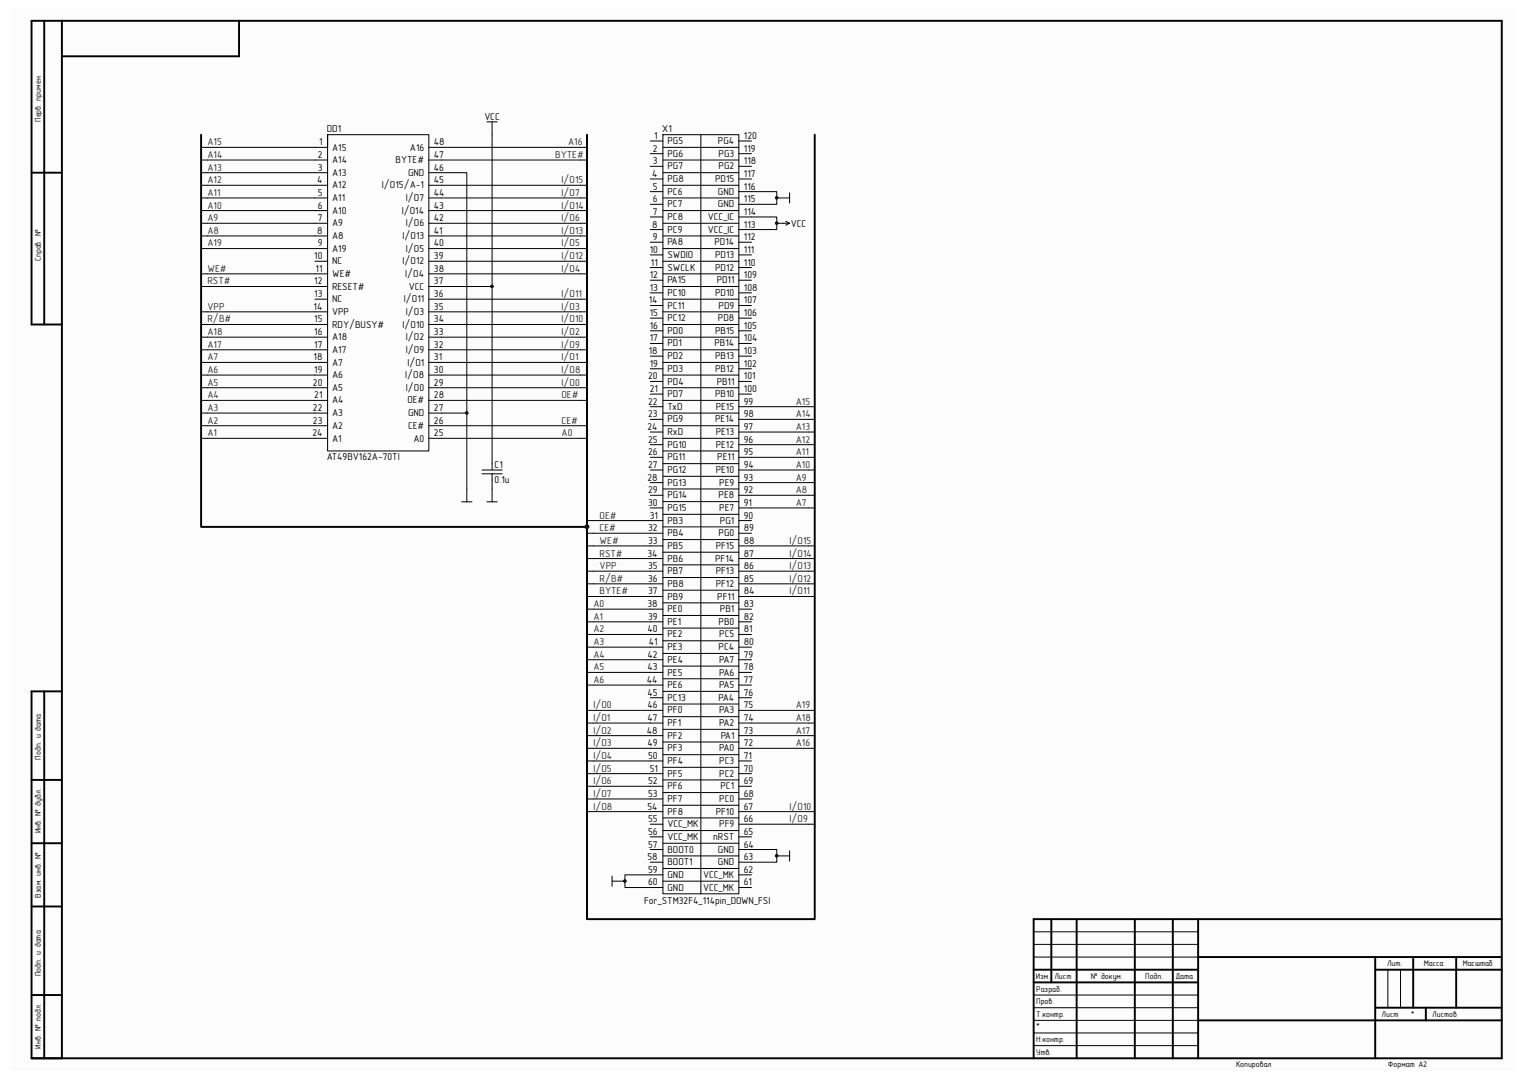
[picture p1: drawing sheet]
<svg xmlns="http://www.w3.org/2000/svg" width="297mm" height="210mm" viewBox="0 0 297 210" stroke-linecap="round" stroke-linejoin="round" font-family="sans-serif">
<path d="M2.2 1.6h292.5v206.8h-292.5z" fill="#fcfcfc"/>
<g fill="none" stroke="#000" stroke-width=".38">
<path d="M8.6 4.1v59.1M12 4.1v201.9M46.5 4.1v6.9h-34.5M6.1 33.6h5.9M39.1 26.2v76.4h75.2M114.3 26.2v152.7h44.3v-152.7M12 63.2h-5.9v-59.1h286.2v201.9h-286.2v-71.4h5.9M8.6 134.6v71.4M6.1 151.8h5.9M6.1 176.4h5.9M6.1 164.1h5.9M204.6 178.9v12.3"/>
<path d="M209.6 178.9v27.1M220.9 178.9v27.1M228.3 178.9v27.1M233.2 178.9v27.1M292.3 178.9h-91.1v27.1M6.1 193.7h5.9M201.2 188.7h32M201.2 191.2h32M233.2 186.3h59.1M233.2 198.6h59.1M267.7 188.7h24.6M267.7 186.3v19.7"/>
<path d="M267.7 196.1h24.6M275.1 186.3v9.8M277.5 196.1v2.5M283.4 186.3v9.8"/>
</g>
<g fill="none" stroke="#000" stroke-width=".19">
<path d="M39.1 38.5h24.7M39.1 31.1h24.7M39.1 33.6h24.7M39.1 36.1h24.7M63.8 26.2v61.6h19.7v-61.6h-19.7v2.5h-24.7M83.5 33.6h7.4v46.8M83.5 38.5h30.8M83.5 28.7h30.8M83.5 31.1h30.8M83.5 36.1h30.8M94.8 23.7h2M95.8 23.7v32.1"/>
<path d="M126.6 27.4h2.4M126.6 29.9h2.4M126.6 32.4h2.4M126.6 34.8h2.4M126.6 37.3h2.4M126.6 39.8h2.4M129 26.2h14.8v147.8h-14.8zM129 38.5h14.8M129 28.7h14.8M129 31.1h14.8M129 33.6h14.8M129 36.1h14.8"/>
<path d="M136.4 26.2v147.8M143.8 37.3h7.4v2.5h-7.4M143.8 27.4h2.5M143.8 29.9h2.5M143.8 32.4h2.5M143.8 34.8h2.5M151.2 38.5h2.5M153.7 37.5v2M39.1 43.5h24.7M39.1 41h24.7M39.1 45.9h24.7M39.1 48.4h24.7"/>
<path d="M39.1 53.3h24.7M39.1 55.8h24.7M61.3 50.9h2.5M61.3 58.2h2.5M83.5 55.8h12.3v35.7M83.5 43.5h30.8M83.5 41h30.8M83.5 45.9h30.8M83.5 48.4h30.8M83.5 50.9h30.8M83.5 53.3h30.8M83.5 58.2h30.8"/>
<path d="M126.6 42.2h2.4M126.6 44.7h2.4M126.6 47.1h2.4M126.6 49.6h2.4M126.6 52.1h2.4M126.6 54.5h2.4M126.6 57h2.4M126.6 59.5h2.4M129 43.5h14.8M129 41h14.8M129 45.9h14.8M129 48.4h14.8"/>
<path d="M129 50.9h14.8M129 53.3h14.8M129 55.8h14.8M129 58.2h14.8M143.8 42.2h7.4v2.5h-7.4M143.8 47.1h2.5M143.8 49.6h2.5M143.8 52.1h2.5M143.8 54.5h2.5M143.8 57h2.5M143.8 59.5h2.5M151.2 43.5h2.5"/>
<path d="M152.9 43.1l.8 .4M153.7 43.5l-.8 .3M39.1 60.7h24.7M39.1 63.2h24.7M39.1 65.6h24.7M39.1 68.1h24.7M39.1 70.5h24.7M39.1 73h24.7M39.1 75.5h24.7M39.1 77.9h24.7M83.5 60.7h30.8M83.5 63.2h30.8"/>
<path d="M83.5 65.6h30.8M83.5 68.1h30.8M83.5 70.5h30.8M83.5 73h30.8M83.5 75.5h30.8M83.5 77.9h30.8M126.6 61.9h2.4M126.6 64.4h2.4M126.6 66.8h2.4M126.6 69.3h2.4M126.6 71.8h2.4M126.6 74.2h2.4"/>
<path d="M126.6 76.7h2.4M126.6 79.2h2.4M129 60.7h14.8M129 63.2h14.8M129 65.6h14.8M129 68.1h14.8M129 70.5h14.8M129 73h14.8M129 75.5h14.8M129 77.9h14.8M143.8 61.9h2.5M143.8 64.4h2.5"/>
<path d="M143.8 66.8h2.5M143.8 69.3h2.5M143.8 71.8h2.5M143.8 74.2h2.5M143.8 76.7h2.5M143.8 79.2h14.8M39.1 80.4h24.7M39.1 82.9h24.7M39.1 85.3h24.7M83.5 80.4h7.4v17.3M83.5 82.9h30.8M83.5 85.3h30.8"/>
<path d="M89.9 97.7h2M93.8 91.5h4M93.8 92.2h4M94.8 97.7h2M95.8 92.2v5.5M126.6 81.6h2.4M126.6 84.1h2.4M126.6 86.6h2.4M126.6 89h2.4M126.6 91.5h2.4M126.6 93.9h2.4M126.6 96.4h2.4"/>
<path d="M126.6 98.9h2.4M129 80.4h14.8M129 82.9h14.8M129 85.3h14.8M129 87.8h14.8M129 90.2h14.8M129 92.7h14.8M129 95.2h14.8M129 97.6h14.8M143.8 81.6h14.8M143.8 84.1h14.8M143.8 86.6h14.8"/>
<path d="M143.8 89h14.8M143.8 91.5h14.8M143.8 93.9h14.8M143.8 96.4h14.8M143.8 98.9h14.8M114.3 101.3h14.7M114.3 103.8h14.7M114.3 106.3h14.7M114.3 108.7h14.7M114.3 111.2h14.7M114.3 113.6h14.7M114.3 116.1h14.7"/>
<path d="M114.3 118.6h14.7M129 100.1h14.8M129 102.6h14.8M129 105h14.8M129 107.5h14.8M129 109.9h14.8M129 112.4h14.8M129 114.9h14.8M129 117.3h14.8M129 119.8h14.8M143.8 101.3h2.5M143.8 103.8h2.5"/>
<path d="M143.8 106.3h14.8M143.8 108.7h14.8M143.8 111.2h14.8M143.8 113.6h14.8M143.8 116.1h14.8M143.8 118.6h2.5M114.3 121h14.7M114.3 123.5h14.7M114.3 126h14.7M114.3 128.4h14.7M114.3 130.9h14.7M114.3 133.3h14.7"/>
<path d="M114.3 138.3h14.7M126.6 135.8h2.4M129 122.3h14.8M129 124.7h14.8M129 127.2h14.8M129 129.6h14.8M129 132.1h14.8M129 134.6h14.8M129 137h14.8M129 139.5h14.8M143.8 121h2.5M143.8 123.5h2.5"/>
<path d="M143.8 126h2.5M143.8 128.4h2.5M143.8 130.9h2.5M143.8 133.3h2.5M143.8 135.8h2.5M143.8 138.3h14.8M114.3 140.7h14.7M114.3 143.2h14.7M114.3 145.7h14.7M114.3 148.1h14.7M114.3 150.6h14.7M114.3 153h14.7"/>
<path d="M114.3 155.5h14.7M114.3 158h14.7M129 142h14.8M129 144.4h14.8M129 146.9h14.8M129 149.4h14.8M129 151.8h14.8M129 154.3h14.8M129 156.7h14.8M129 159.2h14.8M143.8 140.7h14.8M143.8 143.2h14.8"/>
<path d="M143.8 145.7h14.8M143.8 148.1h2.5M143.8 150.6h2.5M143.8 153h2.5M143.8 155.5h2.5M143.8 158h14.8M119.1 170.5v2M119.1 171.5h2.5M126.6 160.4h2.4M126.6 162.9h2.4M126.6 165.4h2.4M126.6 167.8h2.4"/>
<path d="M129 170.3h-7.4v2.4h7.4M129 171.5h14.8M129 166.6h14.8M129 161.7h14.8M129 164.1h14.8M129 169h14.8M143.8 165.4h7.4v2.4h-7.4M143.8 160.4h14.8M143.8 162.9h2.5M143.8 170.3h2.5M143.8 172.7h2.5M151.2 166.6h2.5"/>
<path d="M153.7 165.6v2M201.2 198.6h32M201.2 196.1h32M201.2 193.7h32M201.2 186.3h32M201.2 183.8h32M201.2 181.4h32M270.1 188.7v7.4M272.6 188.7v7.4M201.2 203.5h32M201.2 201.1h32"/>
</g>
<g fill="#0e0e0e" stroke="#0e0e0e" stroke-width=".19">
<circle cx="151.2" cy="43.4" r=".23"/>
<circle cx="121.6" cy="171.5" r=".23"/>
<circle cx="151.2" cy="166.6" r=".23"/>
<circle cx="151.2" cy="38.5" r=".23"/>
<circle cx="90.8" cy="80.4" r=".23"/>
<circle cx="95.8" cy="55.7" r=".23"/>
<circle cx="114.2" cy="102.5" r=".35"/>
</g>
<g font-size="1.9">
<text x="94.3" y="23.3">VCC</text>
<text x="62.1" y="28.3">1</text>
<text x="63.6" y="25.7">DD1</text>
<text x="64.6" y="29.3">A15</text>
<text x="79.8" y="29.3">A16</text>
<text x="84.5" y="28.3">48</text>
<text x="127.1" y="29.5">2</text>
<text x="127.3" y="27.1">1</text>
<text x="128.9" y="25.7">X1</text>
<text x="129.9" y="28.1">PG5</text>
<text x="139.7" y="28.1">PG4</text>
<text x="144.8" y="29.5">119</text>
<text x="144.8" y="27.1">120</text>
<text x="61.7" y="35.7">4</text>
<text x="61.8" y="30.7">2</text>
<text x="61.8" y="33.2">3</text>
<text x="64.6" y="31.8">A14</text>
<text x="64.6" y="34.2">A13</text>
<text x="77" y="31.8">BYTE#</text>
<text x="79.4" y="34.2">GND</text>
<text x="84.5" y="35.7">45</text>
<text x="84.5" y="33.2">46</text>
<text x="84.5" y="30.7">47</text>
<text x="127" y="34.5">4</text>
<text x="127.1" y="32">3</text>
<text x="129.9" y="30.5">PG6</text>
<text x="129.9" y="33">PG7</text>
<text x="129.9" y="35.4">PG8</text>
<text x="139.2" y="35.4">PD15</text>
<text x="139.9" y="33">PG2</text>
<text x="139.9" y="30.5">PG3</text>
<text x="144.8" y="34.5">117</text>
<text x="144.8" y="32">118</text>
<text x="61.8" y="38.1">5</text>
<text x="61.8" y="40.6">6</text>
<text x="64.6" y="36.7">A12</text>
<text x="64.6" y="39.1">A11</text>
<text x="64.6" y="41.6">A10</text>
<text x="74.3" y="36.7">I/O15/A-1</text>
<text x="78.2" y="41.6">I/O14</text>
<text x="79" y="39.1">I/O7</text>
<text x="84.5" y="40.6">43</text>
<text x="84.5" y="38.1">44</text>
<text x="127.1" y="36.9">5</text>
<text x="127.1" y="39.4">6</text>
<text x="127.1" y="41.8">7</text>
<text x="129.9" y="37.9">PC6</text>
<text x="129.9" y="40.4">PC7</text>
<text x="139.7" y="40.4">GND</text>
<text x="139.7" y="37.9">GND</text>
<text x="144.8" y="41.8">114</text>
<text x="144.8" y="39.4">115</text>
<text x="144.8" y="36.9">116</text>
<text x="61.7" y="45.5">8</text>
<text x="61.8" y="43.1">7</text>
<text x="61.8" y="48">9</text>
<text x="64.6" y="44.1">A9</text>
<text x="64.6" y="46.5">A8</text>
<text x="78.4" y="46.5">I/O13</text>
<text x="79" y="44.1">I/O6</text>
<text x="84.5" y="48">40</text>
<text x="84.5" y="45.5">41</text>
<text x="84.5" y="43.1">42</text>
<text x="127" y="44.3">8</text>
<text x="127.1" y="46.7">9</text>
<text x="129.9" y="42.8">PC8</text>
<text x="129.9" y="45.3">PC9</text>
<text x="129.9" y="47.8">PA8</text>
<text x="137.8" y="45.3">VCC_IC</text>
<text x="137.8" y="42.8">VCC_IC</text>
<text x="139.1" y="47.8">PD14</text>
<text x="144.8" y="46.7">112</text>
<text x="144.8" y="44.3">113</text>
<text x="153.9" y="44.1">VCC</text>
<text x="61.2" y="50.5">10</text>
<text x="61.4" y="52.9">11</text>
<text x="64.6" y="49">A19</text>
<text x="64.6" y="51.4">NC</text>
<text x="64.6" y="53.9">WE#</text>
<text x="78.4" y="51.4">I/O12</text>
<text x="78.9" y="53.9">I/O4</text>
<text x="79" y="49">I/O5</text>
<text x="84.5" y="52.9">38</text>
<text x="84.5" y="50.5">39</text>
<text x="126.4" y="49.2">10</text>
<text x="126.7" y="51.7">11</text>
<text x="129.9" y="50.2">SWDIO</text>
<text x="129.9" y="52.7">SWCLK</text>
<text x="139.2" y="52.7">PD12</text>
<text x="139.2" y="50.2">PD13</text>
<text x="144.8" y="51.7">110</text>
<text x="144.8" y="49.2">111</text>
<text x="61.2" y="55.4">12</text>
<text x="61.2" y="57.8">13</text>
<text x="64.6" y="56.4">RESET#</text>
<text x="64.6" y="58.8">NC</text>
<text x="78.6" y="58.8">I/O11</text>
<text x="79.6" y="56.4">VCC</text>
<text x="84.5" y="57.8">36</text>
<text x="84.5" y="55.4">37</text>
<text x="126.3" y="59.1">14</text>
<text x="126.4" y="54.1">12</text>
<text x="126.4" y="56.6">13</text>
<text x="129.9" y="55.2">PA15</text>
<text x="129.9" y="57.6">PC10</text>
<text x="139.2" y="57.6">PD10</text>
<text x="139.5" y="55.2">PD11</text>
<text x="144.8" y="59.1">107</text>
<text x="144.8" y="56.6">108</text>
<text x="144.8" y="54.1">109</text>
<text x="61" y="60.3">14</text>
<text x="61.2" y="62.7">15</text>
<text x="61.2" y="65.2">16</text>
<text x="64.6" y="61.3">VPP</text>
<text x="64.6" y="63.8">RDY/BUSY#</text>
<text x="78.4" y="63.8">I/O10</text>
<text x="79" y="61.3">I/O3</text>
<text x="84.5" y="65.2">33</text>
<text x="84.5" y="62.7">34</text>
<text x="84.5" y="60.3">35</text>
<text x="126.4" y="61.5">15</text>
<text x="126.4" y="64">16</text>
<text x="129.9" y="60.1">PC11</text>
<text x="129.9" y="62.5">PC12</text>
<text x="129.9" y="65">PD0</text>
<text x="139.2" y="65">PB15</text>
<text x="139.7" y="62.5">PD8</text>
<text x="139.9" y="60.1">PD9</text>
<text x="144.8" y="64">105</text>
<text x="144.8" y="61.5">106</text>
<text x="61" y="70.1">18</text>
<text x="61.2" y="67.7">17</text>
<text x="64.6" y="66.2">A18</text>
<text x="64.6" y="68.7">A17</text>
<text x="64.6" y="71.2">A7</text>
<text x="79" y="68.7">I/O9</text>
<text x="79" y="66.2">I/O2</text>
<text x="79.3" y="71.2">I/O1</text>
<text x="84.5" y="70.1">31</text>
<text x="84.5" y="67.7">32</text>
<text x="126.3" y="68.9">18</text>
<text x="126.4" y="66.5">17</text>
<text x="126.4" y="71.4">19</text>
<text x="129.9" y="67.4">PD1</text>
<text x="129.9" y="69.9">PD2</text>
<text x="139.1" y="67.4">PB14</text>
<text x="139.2" y="69.9">PB13</text>
<text x="144.8" y="71.4">102</text>
<text x="144.8" y="68.9">103</text>
<text x="144.8" y="66.5">104</text>
<text x="60.9" y="75.1">20</text>
<text x="61.2" y="72.6">19</text>
<text x="61.2" y="77.6">21</text>
<text x="64.6" y="73.6">A6</text>
<text x="64.6" y="76.1">A5</text>
<text x="78.9" y="73.6">I/O8</text>
<text x="79" y="76.1">I/O0</text>
<text x="84.5" y="77.6">28</text>
<text x="84.5" y="75.1">29</text>
<text x="84.5" y="72.6">30</text>
<text x="126.2" y="73.8">20</text>
<text x="126.4" y="76.3">21</text>
<text x="129.9" y="72.4">PD3</text>
<text x="129.9" y="74.8">PD4</text>
<text x="129.9" y="77.3">PD7</text>
<text x="139.2" y="77.3">PB10</text>
<text x="139.2" y="72.4">PB12</text>
<text x="139.5" y="74.8">PB11</text>
<text x="144.8" y="76.3">100</text>
<text x="144.8" y="73.8">101</text>
<text x="60.9" y="80">22</text>
<text x="60.9" y="82.5">23</text>
<text x="64.6" y="78.5">A4</text>
<text x="64.6" y="81">A3</text>
<text x="64.6" y="83.5">A2</text>
<text x="79.3" y="78.5">OE#</text>
<text x="79.4" y="83.5">CE#</text>
<text x="79.4" y="81">GND</text>
<text x="84.5" y="82.5">26</text>
<text x="84.5" y="80">27</text>
<text x="126" y="83.7">24</text>
<text x="126.2" y="78.8">22</text>
<text x="126.2" y="81.2">23</text>
<text x="129.9" y="79.8">TxD</text>
<text x="129.9" y="82.2">PG9</text>
<text x="139.2" y="82.2">PE14</text>
<text x="139.3" y="79.8">PE15</text>
<text x="144.8" y="83.7">97</text>
<text x="144.8" y="81.2">98</text>
<text x="144.8" y="78.8">99</text>
<text x="60.8" y="84.9">24</text>
<text x="63.6" y="89.6">AT49BV162A-70TI</text>
<text x="64.6" y="85.9">A1</text>
<text x="80.5" y="85.9">A0</text>
<text x="84.5" y="84.9">25</text>
<text x="126.2" y="86.1">25</text>
<text x="126.2" y="88.6">26</text>
<text x="129.9" y="84.7">RxD</text>
<text x="129.9" y="87.2">PG10</text>
<text x="129.9" y="89.6">PG11</text>
<text x="139.3" y="87.2">PE12</text>
<text x="139.3" y="84.7">PE13</text>
<text x="139.6" y="89.6">PE11</text>
<text x="144.8" y="88.6">95</text>
<text x="144.8" y="86.1">96</text>
<text x="96.3" y="91.1">C1</text>
<text x="96.3" y="94">0.1u</text>
<text x="126" y="93.6">28</text>
<text x="126.2" y="91.1">27</text>
<text x="129.9" y="92.1">PG12</text>
<text x="129.9" y="94.5">PG13</text>
<text x="139.3" y="92.1">PE10</text>
<text x="140" y="94.5">PE9</text>
<text x="144.8" y="93.6">93</text>
<text x="144.8" y="91.1">94</text>
<text x="126.2" y="96">29</text>
<text x="126.2" y="98.5">30</text>
<text x="126.4" y="100.9">31</text>
<text x="129.9" y="97">PG14</text>
<text x="129.9" y="99.5">PG15</text>
<text x="129.9" y="101.9">PB3</text>
<text x="139.9" y="97">PE8</text>
<text x="140" y="99.5">PE7</text>
<text x="140.1" y="101.9">PG1</text>
<text x="144.8" y="100.9">90</text>
<text x="144.8" y="98.5">91</text>
<text x="144.8" y="96">92</text>
<text x="126.2" y="103.4">32</text>
<text x="126.2" y="105.8">33</text>
<text x="129.9" y="104.4">PB4</text>
<text x="129.9" y="106.8">PB5</text>
<text x="139.3" y="106.8">PF15</text>
<text x="139.9" y="104.4">PG0</text>
<text x="144.8" y="105.8">88</text>
<text x="144.8" y="103.4">89</text>
<text x="126" y="108.3">34</text>
<text x="126.2" y="110.8">35</text>
<text x="126.2" y="113.2">36</text>
<text x="129.9" y="109.3">PB6</text>
<text x="129.9" y="111.8">PB7</text>
<text x="139.2" y="109.3">PF14</text>
<text x="139.3" y="111.8">PF13</text>
<text x="144.8" y="113.2">85</text>
<text x="144.8" y="110.8">86</text>
<text x="144.8" y="108.3">87</text>
<text x="126" y="118.2">38</text>
<text x="126.2" y="115.7">37</text>
<text x="129.9" y="114.3">PB8</text>
<text x="129.9" y="116.7">PB9</text>
<text x="129.9" y="119.2">PE0</text>
<text x="139.3" y="114.3">PF12</text>
<text x="139.6" y="116.7">PF11</text>
<text x="140.1" y="119.2">PB1</text>
<text x="144.8" y="118.2">83</text>
<text x="144.8" y="115.7">84</text>
<text x="126" y="123.1">40</text>
<text x="126.2" y="120.6">39</text>
<text x="126.3" y="125.6">41</text>
<text x="129.9" y="121.6">PE1</text>
<text x="129.9" y="124.1">PE2</text>
<text x="139.9" y="121.6">PB0</text>
<text x="140" y="124.1">PC5</text>
<text x="144.8" y="125.6">80</text>
<text x="144.8" y="123.1">81</text>
<text x="144.8" y="120.6">82</text>
<text x="126" y="128">42</text>
<text x="126" y="130.5">43</text>
<text x="129.9" y="126.5">PE3</text>
<text x="129.9" y="129">PE4</text>
<text x="129.9" y="131.5">PE5</text>
<text x="139.9" y="126.5">PC4</text>
<text x="140" y="131.5">PA6</text>
<text x="140" y="129">PA7</text>
<text x="144.8" y="130.5">78</text>
<text x="144.8" y="128">79</text>
<text x="125.9" y="132.9">44</text>
<text x="126" y="135.4">45</text>
<text x="126" y="137.9">46</text>
<text x="129.9" y="133.9">PE6</text>
<text x="129.9" y="136.4">PC13</text>
<text x="139.9" y="136.4">PA4</text>
<text x="140" y="133.9">PA5</text>
<text x="144.8" y="137.9">75</text>
<text x="144.8" y="135.4">76</text>
<text x="144.8" y="132.9">77</text>
<text x="125.9" y="142.8">48</text>
<text x="126" y="140.3">47</text>
<text x="129.9" y="138.9">PF0</text>
<text x="129.9" y="141.4">PF1</text>
<text x="129.9" y="143.8">PF2</text>
<text x="140" y="141.4">PA2</text>
<text x="140" y="138.9">PA3</text>
<text x="140.3" y="143.8">PA1</text>
<text x="144.8" y="142.8">73</text>
<text x="144.8" y="140.3">74</text>
<text x="126" y="145.2">49</text>
<text x="126.2" y="147.7">50</text>
<text x="129.9" y="146.3">PF3</text>
<text x="129.9" y="148.7">PF4</text>
<text x="140" y="148.7">PC3</text>
<text x="140" y="146.3">PA0</text>
<text x="144.8" y="147.7">71</text>
<text x="144.8" y="145.2">72</text>
<text x="126.2" y="152.7">52</text>
<text x="126.2" y="155.1">53</text>
<text x="126.4" y="150.2">51</text>
<text x="129.9" y="151.2">PF5</text>
<text x="129.9" y="153.6">PF6</text>
<text x="140" y="151.2">PC2</text>
<text x="140.3" y="153.6">PC1</text>
<text x="144.8" y="155.1">68</text>
<text x="144.8" y="152.7">69</text>
<text x="144.8" y="150.2">70</text>
<text x="126" y="157.6">54</text>
<text x="126.2" y="160">55</text>
<text x="129.9" y="156.1">PF7</text>
<text x="129.9" y="158.6">PF8</text>
<text x="129.9" y="161">VCC_MK</text>
<text x="139.3" y="158.6">PF10</text>
<text x="140" y="161">PF9</text>
<text x="140" y="156.1">PC0</text>
<text x="144.8" y="160">66</text>
<text x="144.8" y="157.6">67</text>
<text x="126" y="167.4">58</text>
<text x="126.2" y="162.5">56</text>
<text x="126.2" y="165">57</text>
<text x="129.9" y="163.5">VCC_MK</text>
<text x="129.9" y="165.9">BOOT0</text>
<text x="138.8" y="163.5">nRST</text>
<text x="139.7" y="165.9">GND</text>
<text x="144.8" y="167.4">63</text>
<text x="144.8" y="165">64</text>
<text x="144.8" y="162.5">65</text>
<text x="126.2" y="169.9">59</text>
<text x="126.2" y="172.3">60</text>
<text x="129.9" y="168.4">BOOT1</text>
<text x="129.9" y="170.9">GND</text>
<text x="129.9" y="173.4">GND</text>
<text x="136.9" y="173.4">VCC_MK</text>
<text x="136.9" y="170.9">VCC_MK</text>
<text x="139.7" y="168.4">GND</text>
<text x="144.8" y="172.3">61</text>
<text x="144.8" y="169.9">62</text>
<text x="125.3" y="176">For_STM32F4_114pin_DOWN_FSI</text>
</g>
<g font-size="1.9" fill="#262626">
<text x="40.4" y="28.3">A15</text>
<text x="110.6" y="28.3">A16</text>
<text x="40.4" y="35.7">A12</text>
<text x="40.4" y="33.2">A13</text>
<text x="40.4" y="30.7">A14</text>
<text x="108.1" y="30.7">BYTE#</text>
<text x="109.3" y="35.7">I/O15</text>
<text x="40.4" y="40.6">A10</text>
<text x="40.4" y="38.1">A11</text>
<text x="109.3" y="38.1">I/O7</text>
<text x="109.3" y="40.6">I/O14</text>
<text x="40.4" y="45.5">A8</text>
<text x="40.4" y="43.1">A9</text>
<text x="40.4" y="48">A19</text>
<text x="109.3" y="48">I/O5</text>
<text x="109.3" y="43.1">I/O6</text>
<text x="109.3" y="45.5">I/O13</text>
<text x="40.4" y="52.9">WE#</text>
<text x="109.3" y="52.9">I/O4</text>
<text x="109.3" y="50.5">I/O12</text>
<text x="40.4" y="55.4">RST#</text>
<text x="109.3" y="57.8">I/O11</text>
<text x="40.4" y="65.2">A18</text>
<text x="40.4" y="60.3">VPP</text>
<text x="40.4" y="62.7">R/B#</text>
<text x="109.3" y="65.2">I/O2</text>
<text x="109.3" y="60.3">I/O3</text>
<text x="109.3" y="62.7">I/O10</text>
<text x="40.4" y="70.1">A7</text>
<text x="40.4" y="67.7">A17</text>
<text x="109.3" y="70.1">I/O1</text>
<text x="109.3" y="67.7">I/O9</text>
<text x="40.4" y="77.6">A4</text>
<text x="40.4" y="75.1">A5</text>
<text x="40.4" y="72.6">A6</text>
<text x="109.3" y="75.1">I/O0</text>
<text x="109.3" y="72.6">I/O8</text>
<text x="109.3" y="77.6">OE#</text>
<text x="40.4" y="82.5">A2</text>
<text x="40.4" y="80">A3</text>
<text x="109.3" y="82.5">CE#</text>
<text x="154.9" y="83.7">A13</text>
<text x="154.9" y="81.2">A14</text>
<text x="154.9" y="78.8">A15</text>
<text x="40.4" y="84.9">A1</text>
<text x="109.3" y="84.9">A0</text>
<text x="154.9" y="88.6">A11</text>
<text x="154.9" y="86.1">A12</text>
<text x="154.9" y="93.6">A9</text>
<text x="154.9" y="91.1">A10</text>
<text x="116.7" y="100.9">OE#</text>
<text x="154.9" y="98.5">A7</text>
<text x="154.9" y="96">A8</text>
<text x="116.7" y="103.4">CE#</text>
<text x="116.7" y="105.8">WE#</text>
<text x="153.7" y="105.8">I/O15</text>
<text x="116.7" y="108.3">RST#</text>
<text x="116.7" y="110.8">VPP</text>
<text x="116.7" y="113.2">R/B#</text>
<text x="153.7" y="113.2">I/O12</text>
<text x="153.7" y="110.8">I/O13</text>
<text x="153.7" y="108.3">I/O14</text>
<text x="115.5" y="118.2">A0</text>
<text x="116.7" y="115.7">BYTE#</text>
<text x="153.7" y="115.7">I/O11</text>
<text x="115.5" y="120.6">A1</text>
<text x="115.5" y="123.1">A2</text>
<text x="115.5" y="125.6">A3</text>
<text x="115.5" y="128">A4</text>
<text x="115.5" y="130.5">A5</text>
<text x="115.5" y="137.9">I/O0</text>
<text x="115.5" y="132.9">A6</text>
<text x="154.9" y="137.9">A19</text>
<text x="115.5" y="142.8">I/O2</text>
<text x="115.5" y="140.3">I/O1</text>
<text x="154.9" y="142.8">A17</text>
<text x="154.9" y="140.3">A18</text>
<text x="115.5" y="145.2">I/O3</text>
<text x="115.5" y="147.7">I/O4</text>
<text x="154.9" y="145.2">A16</text>
<text x="115.5" y="150.2">I/O5</text>
<text x="115.5" y="152.7">I/O6</text>
<text x="115.5" y="155.1">I/O7</text>
<text x="115.5" y="157.6">I/O8</text>
<text x="153.7" y="160">I/O9</text>
<text x="153.7" y="157.6">I/O10</text>
</g>
<g font-size="1.6">
<text x="7.9" y="23.7" transform="rotate(-90 7.9 23.7)">Перв. примен.</text>
<text x="7.9" y="50.8" transform="rotate(-90 7.9 50.8)">Справ. №</text>
<text x="7.9" y="147.9" transform="rotate(-90 7.9 147.9)">Подп. и дата</text>
<text x="7.9" y="162.1" transform="rotate(-90 7.9 162.1)">Инв. № дубл.</text>
<text x="7.9" y="174.7" transform="rotate(-90 7.9 174.7)">Взам. инв. №</text>
<text x="7.9" y="190" transform="rotate(-90 7.9 190)">Подп. и дата</text>
<text x="201.6" y="190.5">Изм.</text>
<text x="205.2" y="190.5">Лист</text>
<text x="212.3" y="190.5">№ докум.</text>
<text x="222.9" y="190.5">Подп.</text>
<text x="228.8" y="190.5">Дата</text>
<text x="270" y="188">Лит.</text>
<text x="277.1" y="188">Масса</text>
<text x="284.7" y="188">Масштаб</text>
<text x="201.7" y="195.5">Пров.</text>
<text x="201.7" y="197.9">Т.контр.</text>
<text x="201.7" y="193">Разраб.</text>
<text x="268.9" y="197.9">Лист</text>
<text x="274.6" y="197.9">*</text>
<text x="278.8" y="197.9">Листов</text>
<text x="201.7" y="202.9">Н.контр.</text>
<text x="201.7" y="200.4">*</text>
<text x="7.9" y="204.1" transform="rotate(-90 7.9 204.1)">Инв. № подл.</text>
<text x="201.7" y="205.3">Утв.</text>
<text x="240.6" y="207.8">Копировал</text>
<text x="270.1" y="207.8">Формат А2</text>
</g>
</svg>
